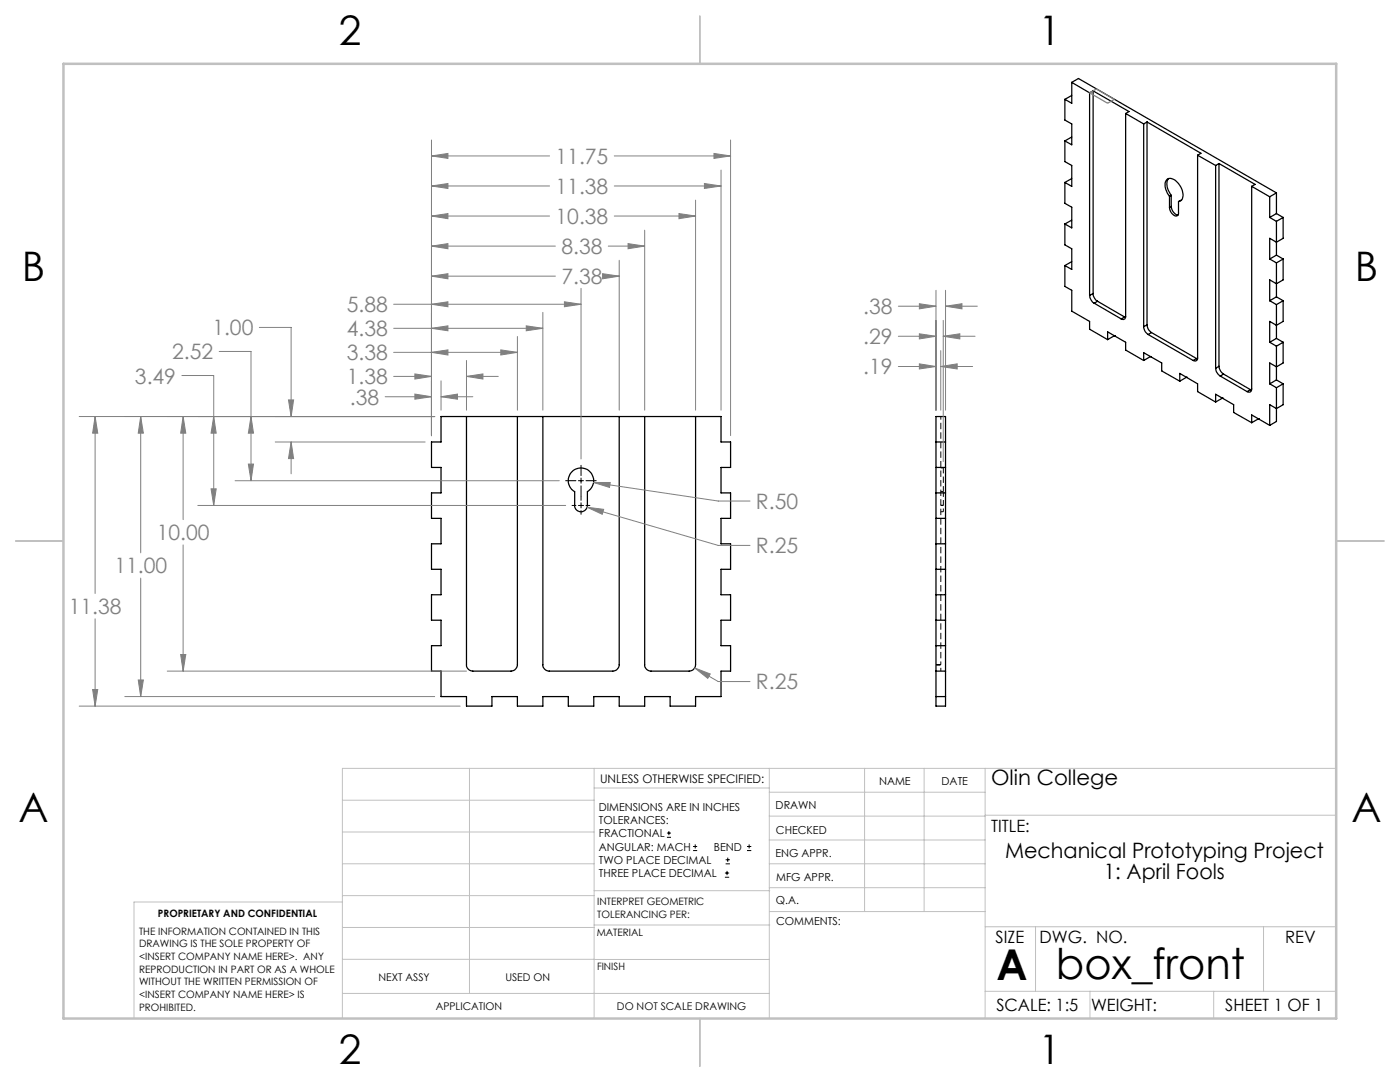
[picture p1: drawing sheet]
<svg xmlns="http://www.w3.org/2000/svg" width="279mm" height="216mm" viewBox="0 0 279 216" stroke-linecap="round" stroke-linejoin="round" font-family="sans-serif">
<g fill="none" stroke="#000" stroke-width=".25">
<path d="M212.5 19.8v4.2l1.4 .7v4.2l-1.4-.8M213.9 16.4v4.2l-1.4-.8M213.9 16.4l3.6 2.1M213.9 16.4l1.3-.7 39.5 22.8M213.9 19.1l-1.4 .7M217.5 18.5v40.4M218.2 18.1l7.1 4.2-.7 .3M218.2 18.1l-.7 .4M218.2 18.1v40.5M212.5 28.1v4.1l1.4 .8v4.2l-1.4-.8M212.5 36.4v4.2l1.4 .7v4.2l-1.4-.8M213.9 27.3l-1.4 .8"/>
<path d="M213.9 35.6l-1.4 .8M224.6 22.6v40.5a.55 .55 0 0 1-.2 .6 .55 .55 0 0 1-.6-.1M224.6 22.6l3.6 2.1M228.2 24.7v40.5M228.9 24.3l10.8 6.3-.7 .4M228.9 24.3l-.7 .4M228.9 24.3v40.5M233.2 35.6a2.88 2.88 0 0 0 .6 3.4M233.4 39.2a2.97 2.97 0 0 1-.6-3.3 1.68 1.68 0 0 1 2.4 .7 3.1 3.1 0 0 1 .6 3.3l-.6 .3M233.4 39.2v2.2M233.8 39l-.4 .2M233.8 39v2.2"/>
<path d="M235.7 40l-.5 .2M239 31v40.4a.55 .55 0 0 1-.3 .6 .55 .55 0 0 1-.6-.1M239 31l3.6 2M242.6 33v40.5M243.3 32.6l7.2 4.2-.7 .4M243.3 32.6l-.7 .4M243.3 32.6v40.5M249.8 37.2v40.4a.56 .56 0 0 1-.3 .6 .56 .56 0 0 1-.6-.1M249.8 37.2l3.6 2.1M253.4 39.3v4.1M254.7 38.5v4.1M254.7 38.5l-1.3 .8"/>
<path d="M212.5 53v4.2l1.4 .7v4.2l3.6 2v1.6l3.6 2.1M212.5 44.7v4.2l1.4 .7v4.2l-1.4-.8M213.9 43.9l-1.4 .8M213.9 52.2l-1.4 .8M217.5 58.9a2.08 2.08 0 0 0 .9 1.6M218.2 58.6a1.91 1.91 0 0 0 .8 1.5M218.2 58.6l-.7 .3M233.8 41.2a1.78 1.78 0 0 0 1.3 1.7M233.8 41.2l-.4 .2M235.2 40.2v2.3a.58 .58 0 0 1-.4 .6 .58 .58 0 0 1-.7-.3l-.5-.6-.2-.8M253.4 43.4l1.3 .8M253.4 51.7l1.3 .8"/>
<path d="M254.7 44.2v6.7M254.7 52.5v6.7M254.7 42.6l-1.3 .8M254.7 42.6l1.4 .8M254.7 50.9l-1.3 .8M254.7 50.9l1.4 .8M254.7 59.2l-1.3 .8M254.7 59.2l1.4 .8M256.1 43.4v4.2l-1.4 .7-1.3-.7v4.1M256.1 51.7v4.1l-1.4 .8-1.3-.8v4.2M256.1 43.4l-1.4 .8M256.1 51.7l-1.4 .8"/>
<path d="M218.4 60.5l5.4 3.1M219 60.1l5.4 3.2M219 60.1l-.6 .4M221.1 67.8v-1.6l3.5 2.1v1.6l3.6 2M222.4 67h.1M222.4 67l-1.3 .8M224.4 63.3h.2M224.4 63.3l-.6 .3M228.2 65.2a1.91 1.91 0 0 0 .9 1.5M228.2 71.9v-1.5l3.6 2v1.6l3.6 2.1M228.9 64.8a1.91 1.91 0 0 0 .9 1.6M228.9 64.8l-.7 .4"/>
<path d="M229.1 66.7l9 5.2M229.6 71.2h.1M229.6 71.2l-1.4 .7M229.8 66.4l9 5.1M229.8 66.4l-.7 .3M235.4 76.1v-1.6l3.6 2.1v1.5l3.6 2.1M236.8 75.3h.1M236.8 75.3l-1.4 .8M238.8 71.5l.2 .1M238.8 71.5l-.7 .4M242.6 73.5a2.08 2.08 0 0 0 .9 1.5M243.3 73.1a2.08 2.08 0 0 0 .9 1.5"/>
<path d="M243.3 73.1l-.7 .4M243.5 75l5.4 3.1M243.9 79.4h.1M243.9 79.4l-1.3 .8M244.2 74.6l5.4 3.2M244.2 74.6l-.7 .4M249.6 77.8l.2 .1M249.6 77.8l-.7 .3M253.4 60l1.3 .8M253.4 68.3l1.3 .8M253.4 76.6l1.3 .8M254.7 60.8v6.7"/>
<path d="M254.7 69.1v6.7M254.7 77.4v6.7l-1.3 .8M254.7 67.5l-1.3 .8M254.7 67.5l1.4 .8M254.7 75.8l-1.3 .8M254.7 75.8l1.4 .8M256.1 60v4.1l-1.4 .8-1.3-.8v4.2M256.1 68.3v4.1l-1.4 .8-1.3-.8v4.2M256.1 76.6v4.2l-1.4 .7-1.3-.7v4.1M256.1 60l-1.4 .8M256.1 68.3l-1.4 .8M256.1 76.6l-1.4 .8"/>
<path d="M88 83.1h55.9v5.1h1.9v5.1h-1.9v5.1h1.9v5h-1.9v5.1h1.9v5.1h-1.9v5.1h1.9v5.1h-1.9v5h1.9v5.1h-1.9v5.1h-5.1v1.9h-5.1v-1.9h-5v1.9h-5.1v-1.9h-5.1v1.9h-5.1v-1.9h-5.1v1.9h-5v-1.9h-5.1v1.9h-5.1v-1.9h-5.1v-5.1h-1.9v-5.1h1.9v-5h-1.9v-5.1h1.9v-5.1h-1.9v-5.1h1.9v-5.1h-1.9v-5h1.9v-5.1h-1.9v-5.1h1.9zM93.1 83.1v49.5a1.26 1.26 0 0 0 1.3 1.3h7.6a1.33 1.33 0 0 0 1.3-1.3v-49.5M108.3 83.1v49.5a1.26 1.26 0 0 0 1.3 1.3h12.7a1.33 1.33 0 0 0 1.3-1.3v-49.5M114.4 93.9a2.54 2.54 0 0 1 3.6 .6 2.54 2.54 0 0 1-.8 3.6v2.8a1.27 1.27 0 0 1-1.2 1.2 1.27 1.27 0 0 1-1.3-1.2v-2.8a2.51 2.51 0 0 1-.3-4.2zM128.7 83.1v49.5a1.26 1.26 0 0 0 1.2 1.3h7.6a1.33 1.33 0 0 0 1.3-1.3v-49.5M186.8 88.2h1.9M186.8 93.3h1.9M186.8 98.4h1.9M186.8 83.1h1.9v57.8h-1.9zM242.6 80.2v-1.5l3.6 2.1v1.5l3.6 2M249.8 84.3v-1.5l3.6 2.1M251.1 83.6h.1"/>
<path d="M251.1 83.6l-1.3 .7M186.8 103.4h1.9M186.8 108.5h1.9M186.8 113.6h1.9M186.8 118.7h1.9M186.8 123.8h1.9M186.8 128.8h1.9M186.8 133.9h1.9M186.8 139h1.9"/>
</g>
<path d="M188.3 102.1v-1.3M187.8 132.6v-49.5M187.8 133.9v-1.3" fill="none" stroke="#000" stroke-width=".2" stroke-dasharray="1.3 .6" stroke-dashoffset=".6" stroke-linecap="butt"/>
<path d="M186.8 132.6h1M187.8 132.6h-1" fill="none" stroke="#000" stroke-width=".2" stroke-dasharray="1.3 .6" stroke-dashoffset=".5" stroke-linecap="butt"/>
<path d="M188.3 98.1h-.5M188.3 93.4h-.5M187.8 102.1h.5M188.3 100.8h-.5" fill="none" stroke="#000" stroke-width=".2" stroke-dasharray="1.3 .6" stroke-linecap="butt"/>
<path d="M188.3 98.1v-4.7M188.3 100.8v-2.7" fill="none" stroke="#000" stroke-width=".2" stroke-dasharray="1.3 .6" stroke-dashoffset=".2" stroke-linecap="butt"/>
<g fill="none" stroke="#000" stroke-width=".2">
<path d="M112.9 95.9h2M115.4 95.9h1.1M116 92.9v2M116 95.4v1M116 96.9v2.1M116 99.1v.7M116.9 95.9h2.1M114.2 100.9h.7M115.4 100.9h1.1M116 100.3v1.1M116 101.9v.7M116.9 100.9h.8"/>
<path d="M133.1 167.1h.8M133.1 166.2h.8M133.5 165.8v.9M138.3 169.7h.8M138.3 168.9h.8M138.7 168.5v.8M144.7 175h.8M144.7 174.2h.8M144.8 172.4h.9M144.8 171.6h.9M145.1 173.8v.8M145.2 171.1v.9"/>
<path d="M149.1 169.7h.8M149.1 168.9h.8M149.5 168.5v.8"/>
</g>
<g fill="none" stroke="#808080" stroke-width=".2">
<path d="M86.1 31.1l3.3-.5v1zM86.1 37.1l3.3-.5v1zM86.1 27.9v59M86.1 31.1h23.6M86.1 37.1h23.6M122.6 31.1h23.2M122.6 37.1h21.3M138.8 39.9v41.9M140.6 36.6l3.3 .5-3.3 .5zM142.5 30.6l3.3 .5-3.3 .5zM143.9 33.9v47.9M145.8 27.9v59"/>
<path d="M86.1 43.1l3.3-.5v1zM86.1 49.1l3.3-.5v1zM86.1 55.1l3.3-.5v1zM86.1 43.1h23.6M86.1 49.1h24.7M86.1 55.1h24.7M116 57.5v34.1M120.3 54.6l3.3 .5-3.3 .5zM121.4 49.1h7.3M121.4 55.1h2.2M122.6 43.1h16.2M123.6 51.9v29.9"/>
<path d="M125.3 48.6l3.4 .5-3.4 .5zM128.7 45.9v35.9M135.5 42.6l3.3 .5-3.3 .5zM186.8 57.9v23.9M188.7 57.9v23.9M36.3 74.9h6.4v26M43.7 70.1h6.4v25.8M51.8 65.3h6.3v17.8M57.6 79.8h1l-.5 3.3zM76.9 79.2h9.2M78.6 65.5h29.7M78.6 70.3h24.7"/>
<path d="M78.6 75.1h7.5M78.6 60.7h37.4M82.8 74.6l3.3 .5-3.3 .5zM82.8 78.6l3.3 .6-3.3 .5zM86.1 65.5l3.3-.5v1zM86.1 70.3l3.3-.5v1zM86.1 60.7l3.3-.5v1zM88 79.2l3.3-.6v1.1zM88 76v5.8M88 79.2h6.4M93.1 75.1l3.3-.5v1zM93.1 71.9v9.9"/>
<path d="M93.1 75.1h6.3M99.9 69.8l3.4 .5-3.4 .5zM103.3 67.1v14.7M105 65l3.3 .5-3.3 .5zM108.3 62.3v19.5M112.6 60.2l3.4 .5-3.4 .5zM179.3 73.1h7.5M179.3 67.1h7.5M179.3 61.1h7.5M183.5 72.6l3.3 .5-3.3 .5zM183.5 66.6l3.3 .5-3.3 .5zM183.5 60.6l3.3 .5-3.3 .5z"/>
<path d="M187.7 73.1l3.3-.5v1zM187.7 70v11.8M187.7 73.1h6.4M188.2 67.1l3.4-.5v1zM188.2 63.9v28.2M188.2 67.1h6.4M188.7 61.1l3.3-.5v1zM188.7 61.1h6.4M15.8 83.1h70.9M19 83.1l.5 3.3h-1zM19 83.1v35.3M28.1 83.1l.5 3.3h-1z"/>
<path d="M28.1 83.1v27.2M36.5 83.1l.6 3.3h-1zM36.5 83.1v20.6M42.1 97.5h1l-.4 3.4zM42.7 83.1l.4 3.3h-1zM46.9 95.9h64.7M49.6 92.6h1l-.5 3.3zM50.1 83.1l.5 3.3h-1zM54.9 88.2h29.9M58.1 88.2l.5 3.3h-1zM58.1 88.2v6.3M118.5 96.3h3.3l-.2 1z"/>
<path d="M118.5 96.3l24.8 3.7h6.4M28.1 115.4v23.6M36.5 108.7v25.2M39.5 100.9h73.4M117.2 101.2l3.3 .4-.3 1zM117.2 101.2l26.1 7.6h6.4M18.5 137.6h1l-.5 3.3zM19 123.5v17.4M24.9 139h61.8M27.6 135.7h1l-.5 3.3zM33.4 133.9h59.7M36.1 130.6h1l-.6 3.3z"/>
<path d="M138.6 133.3l3.1 1.2-.4 .9zM138.6 133.3l4.7 2.7h6.4M15.8 140.9h76"/>
</g>
<path d="M217.5 18.5l1.3-.8 3.6 2.1-1.3 .8z" fill="none" stroke="#808080" stroke-width=".25"/>
<g fill="none" stroke="#c0c0c0" stroke-width=".2">
<path d="M68.3 159.7h50.3M93.7 153.3v44.9M118.6 153.3v49.9M118.6 157.2h34.9M153.5 153.3v49.9M153.5 158.1h43.1M172.5 153.3v28.6M184.4 153.3v28.6M196.6 153.3v49.9M266.7 153.3h-198.4v49.9M68.3 178.7h50.3M68.3 172.4h50.3"/>
<path d="M68.3 166h50.3M68.3 180h-41.6v23.2M118.6 177.7h35M153.5 167.6h43.1M153.5 162.8h43.1M153.5 172.4h43.1M153.5 177.1h43.1M196.6 162.7h70.1M68.3 198.2h85.2M68.3 191.4l85.2 .1M68.3 185.1h50.3M118.6 184.6h35"/>
<path d="M153.6 181.9h43M196.6 197.8h70.1M196.6 184.9h70.1M206.7 184.9v12.9M217.5 197.8v5.4M242.2 197.8v5.4M252.2 184.9v12.9"/>
</g>
<path d="M139.7 3.2v9.5M3.1 107.9h9.6M266.7 107.9h9.5M139.7 203.2v9.6" fill="none" stroke="#c0c0c0" stroke-width=".25"/>
<path d="M12.7 12.7h254v190.5h-254z" fill="none" stroke="#c0c0c0" stroke-width=".5"/>
<g fill="#808080">
<path d="M183.5 72.6l3.3 .5-3.3 .5zM187.7 73.1l3.3-.5v1zM183.5 66.6l3.3 .5-3.3 .5zM188.2 67.1l3.4-.5v1zM183.5 60.6l3.3 .5-3.3 .5zM188.7 61.1l3.3-.5v1z"/>
<path d="M86.1 31.1l3.3-.5v1zM142.5 30.6l3.3 .5-3.3 .5zM86.1 37.1l3.3-.5v1zM140.6 36.6l3.3 .5-3.3 .5zM86.1 43.1l3.3-.5v1zM135.5 42.6l3.3 .5-3.3 .5zM86.1 49.1l3.3-.5v1zM125.3 48.6l3.4 .5-3.4 .5zM86.1 55.1l3.3-.5v1zM120.3 54.6l3.3 .5-3.3 .5zM86.1 65.5l3.3-.5v1zM105 65l3.3 .5-3.3 .5zM86.1 70.3l3.3-.5v1zM99.9 69.8l3.4 .5-3.4 .5zM82.8 74.6l3.3 .5-3.3 .5zM93.1 75.1l3.3-.5v1zM82.8 78.6l3.3 .6-3.3 .5zM88 79.2l3.3-.6v1.1zM118.5 96.3l3.1 1 .2-1zM117.2 101.2l3 1.4 .3-1zM86.1 60.7l3.3-.5v1zM112.6 60.2l3.4 .5-3.4 .5zM19 83.1l.5 3.3h-1zM18.5 137.6h1l-.5 3.3zM28.1 83.1l.5 3.3h-1zM27.6 135.7h1l-.5 3.3zM36.5 83.1l.6 3.3h-1zM36.1 130.6h1l-.6 3.3zM42.7 83.1l.4 3.3h-1zM42.1 97.5h1l-.4 3.4zM50.1 83.1l.5 3.3h-1zM49.6 92.6h1l-.5 3.3zM138.6 133.3l2.7 2.1 .4-.9zM57.6 79.8h1l-.5 3.3zM58.1 88.2l.5 3.3h-1z"/>
</g>
<g font-size="8.5">
<text x="198.9" y="195.5">A</text>
<text x="210.7" y="195.4">box_front</text>
</g>
<g font-size="8.1">
<text x="67.6" y="8.9">2</text>
<text x="207.3" y="8.9">1</text>
<text x="4.4" y="56.2">B</text>
<text x="270.4" y="56.2">B</text>
<text x="3.7" y="164.1">A</text>
<text x="269.7" y="164.1">A</text>
<text x="67.6" y="212.4">2</text>
<text x="207.3" y="212.4">1</text>
</g>
<g font-size="4.2" fill="#808080">
<text x="110.9" y="32.7">11.75</text>
<text x="110.9" y="38.7">11.38</text>
<text x="110.9" y="44.7">10.38</text>
<text x="112" y="50.7">8.38</text>
<text x="112" y="56.7">7.38</text>
<text x="69.2" y="62.3">5.88</text>
<text x="172.3" y="62.7">.38</text>
<text x="34.4" y="71.7">2.52</text>
<text x="42.4" y="66.9">1.00</text>
<text x="69.2" y="67.1">4.38</text>
<text x="69.2" y="71.9">3.38</text>
<text x="172.3" y="68.7">.29</text>
<text x="26.9" y="76.5">3.49</text>
<text x="69.2" y="76.7">1.38</text>
<text x="172.3" y="74.7">.19</text>
<text x="69.8" y="80.7">.38</text>
<text x="150.9" y="101.6">R.50</text>
<text x="31.3" y="107.8">10.00</text>
<text x="150.9" y="110.4">R.25</text>
<text x="22.8" y="114.4">11.00</text>
<text x="13.7" y="122.5">11.38</text>
<text x="150.9" y="137.6">R.25</text>
</g>
<g font-size="4.2">
<text x="197.8" y="156.7">Olin College</text>
<text x="200.6" y="171.2">Mechanical Prototyping Project</text>
<text x="220.3" y="175.3">1: April Fools</text>
</g>
<g font-size="3.4">
<text x="197.8" y="166">TITLE:</text>
<text x="198.7" y="188.1">SIZE</text>
<text x="207.5" y="188.1">DWG. NO.</text>
<text x="256.5" y="188.2">REV</text>
<text x="198.8" y="201.7">SCALE: 1:5</text>
<text x="217.7" y="201.8">WEIGHT:</text>
<text x="244.5" y="201.7">SHEET 1 OF 1</text>
</g>
<text font-size="2.4" x="119.8" y="156.2">UNLESS OTHERWISE SPECIFIED:</text>
<g font-size="2.2">
<text x="119.5" y="161.8">DIMENSIONS ARE IN INCHES</text>
<text x="154.8" y="161.4">DRAWN</text>
<text x="175.4" y="156.6">NAME</text>
<text x="187.9" y="156.7">DATE</text>
<text x="119.5" y="164.4">TOLERANCES:</text>
<text x="119.5" y="167.1">FRACTIONAL</text>
<text x="154.9" y="166.3">CHECKED</text>
<text x="119.5" y="169.7">ANGULAR: MACH</text>
<text x="119.5" y="172.4">TWO PLACE DECIMAL</text>
<text x="142.5" y="169.7">BEND</text>
<text x="154.8" y="171">ENG APPR.</text>
<text x="119.5" y="175">THREE PLACE DECIMAL</text>
<text x="154.9" y="175.7">MFG APPR.</text>
<text x="154.9" y="180.4">Q.A.</text>
<text x="154.9" y="184.6">COMMENTS:</text>
</g>
<g font-size="2.1">
<text x="75.5" y="195.7">NEXT ASSY</text>
<text x="100.9" y="195.7">USED ON</text>
<text x="86.9" y="201.5">APPLICATION</text>
<text x="123.1" y="201.6">DO NOT SCALE DRAWING</text>
</g>
<g font-size="2">
<text x="31.5" y="182.9">PROPRIETARY AND CONFIDENTIAL</text>
<text x="119.2" y="180.6">INTERPRET GEOMETRIC</text>
<text x="119.2" y="183.1">TOLERANCING PER:</text>
<text x="27.8" y="186.5">THE INFORMATION CONTAINED IN THIS</text>
<text x="27.8" y="189">DRAWING IS THE SOLE PROPERTY OF</text>
<text x="27.8" y="191.6">&lt;INSERT COMPANY NAME HERE&gt;. ANY</text>
<text x="119.1" y="186.7">MATERIAL</text>
<text x="27.8" y="194.1">REPRODUCTION IN PART OR AS A WHOLE</text>
<text x="27.8" y="196.6">WITHOUT THE WRITTEN PERMISSION OF</text>
<text x="119.1" y="193.5">FINISH</text>
<text x="27.8" y="199.1">&lt;INSERT COMPANY NAME HERE&gt; IS</text>
<text x="27.8" y="201.7">PROHIBITED.</text>
</g>
</svg>
